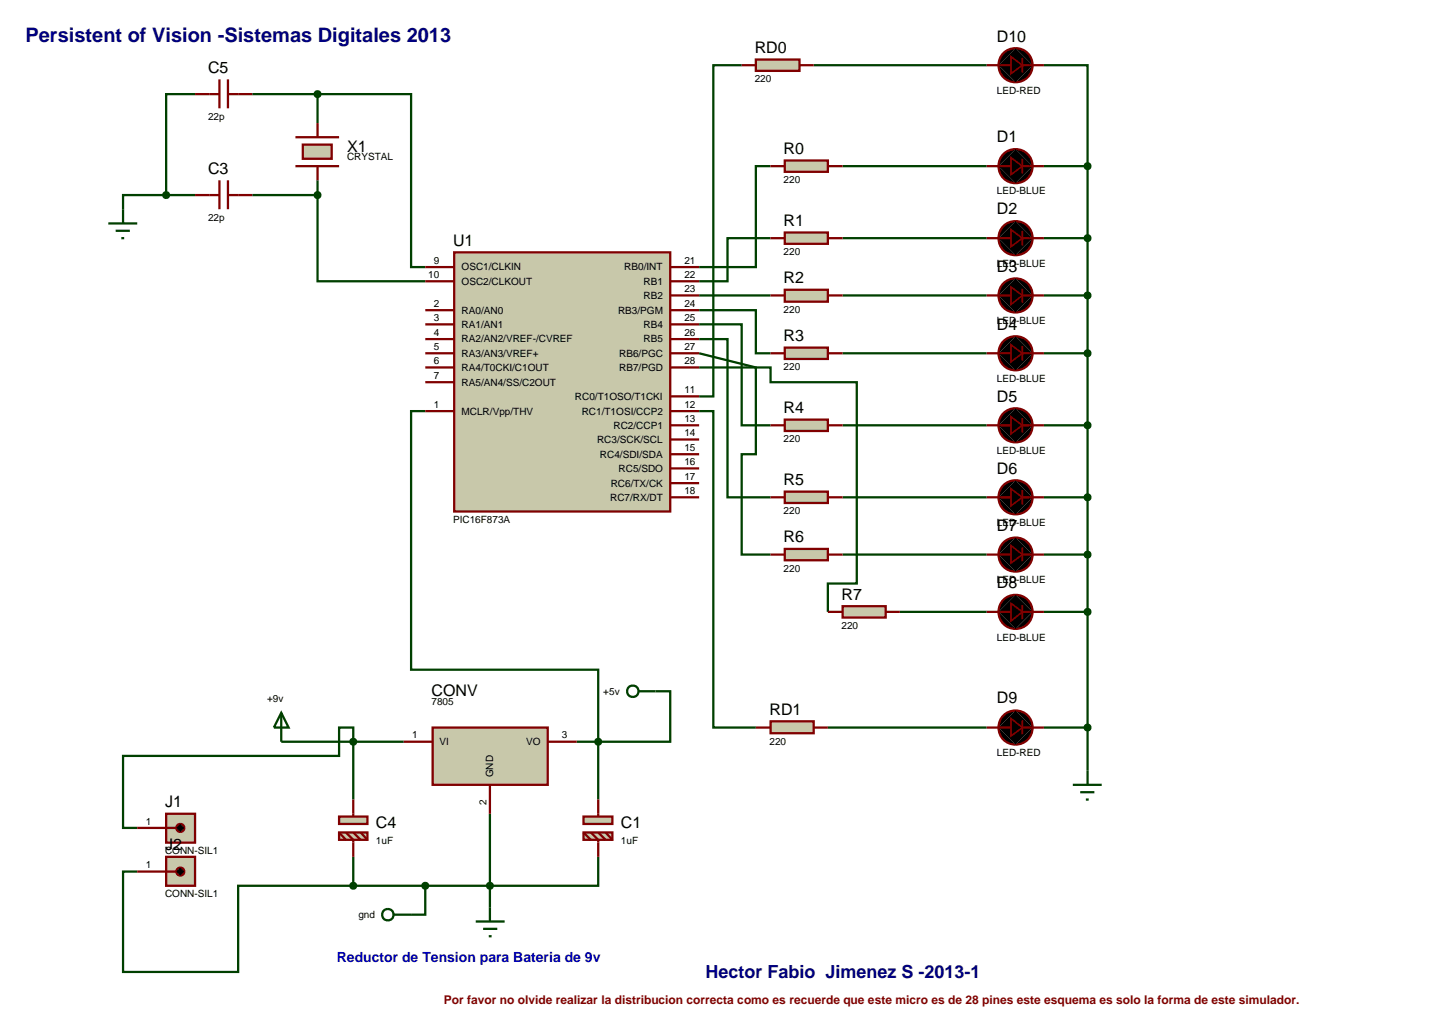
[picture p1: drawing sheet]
<svg xmlns="http://www.w3.org/2000/svg" width="257mm" height="180mm" viewBox="0 0 257 180" stroke-linecap="round" stroke-linejoin="round" font-family="sans-serif">
<g fill="none" stroke="#004000" stroke-width=".4">
<path d="M34.4 16.6h-5.1v17.8M44.5 16.6h11.5M56 16.6h16.5v30.5h2.5M56 16.6v5.1M130.8 11.5h-5v58.4h-2.5M143.5 11.5h30.5M184.1 11.5h7.7v17.8M29.3 34.4h-7.6v2.5M29.3 34.4h5.1M44.5 34.4h11.5M56 34.4v15.2h19M56 31.8v2.6"/>
<path d="M135.9 29.3h-2.6v17.8h-10M148.6 29.3h25.4M184.1 29.3h7.7M191.8 29.3v106.6M123.3 54.7h10v7.6h2.6M123.3 57.2h7.5v17.8h5.1M123.3 59.8h5v27.9h7.6M123.3 52.1h12.6M135.9 42h-7.6v7.6h-5M148.6 52.1h25.4M148.6 42h25.4M184.1 52.1h7.7"/>
<path d="M184.1 42h7.7M75 72.5h-2.5v45.6h33v12.7M123.3 72.5h2.5v55.8h7.5M123.3 62.3l10 2.5v15.3h-2.5v17.7h5.1M123.3 64.8h12.6v2.6h15.2v35.5h-5.1v5M148.6 75h25.4M148.6 62.3h25.4M184.1 75h7.7M184.1 62.3h7.7M148.6 97.8h25.4M148.6 87.7h25.4M184.1 97.8h7.7"/>
<path d="M184.1 87.7h7.7M158.7 107.9h15.3M184.1 107.9h7.7M49.6 130.8h21.6M101.7 130.8h3.8M105.5 130.8v10.2M115.6 121.9h2.6v8.9h-12.7M146 128.3h28M184.1 128.3h7.7M24.2 153.7h-2.5v17.7h20.3v-15.2h20.3M62.3 141v-12.7h-2.5v5h-38.1v12.7h2.5M62.3 151.1v5.1"/>
<path d="M75 156.2v5.1h-2.5M86.4 143.5v16.5M105.5 151.1v5.1h-43.2"/>
</g>
<path d="M80.1 44.5h38.1v45.7h-38.1z" fill="#c8c8aa" stroke="#800000" stroke-width=".4"/>
<g fill="none" stroke="#800000" stroke-width=".4">
<path d="M75 54.7h5.1M75 57.2h5.1M75 59.8h5.1M75 47.1h5.1M75 49.6h5.1M118.2 54.7h5.1M118.2 57.2h5.1M118.2 59.8h5.1M118.2 47.1h5.1M118.2 49.6h5.1M118.2 52.1h5.1M75 64.8h5.1"/>
<path d="M75 67.4h5.1M75 72.5h5.1M75 62.3h5.1M118.2 64.8h5.1M118.2 72.5h5.1M118.2 75h5.1M118.2 77.5h5.1M118.2 62.3h5.1M118.2 69.9h5.1M118.2 87.7h5.1M118.2 85.2h5.1M118.2 82.6h5.1"/>
<path d="M118.2 80.1h5.1"/>
</g>
<path d="M76.3 128.3h20.3v10.1h-20.3z" fill="#c8c8aa" stroke="#800000" stroke-width=".4"/>
<path d="M52.1 24.2h7.7M52.1 29.3h7.7M71.2 130.8h5.1M86.4 138.4v5.1M96.6 130.8h5.1" fill="none" stroke="#800000" stroke-width=".4"/>
<path d="M53.4 25.5h5.1v2.5h-5.1z" fill="#c8c8aa" stroke="#800000" stroke-width=".4"/>
<path d="M56 21.7v2.5M56 29.3v2.5" fill="none" stroke="#800000" stroke-width=".4"/>
<g fill="none" stroke="#004000" stroke-width=".4">
<path d="M112.6 121.9h3M86.4 160v2.5M69.4 161.3h3.1M83.9 162.5h5.1M85.2 163.8h2.5M86.2 165.1h.5"/>
<circle cx="111.6" cy="121.9" r="1.01"/>
<circle cx="68.4" cy="161.3" r="1.01"/>
</g>
<path d="M86.1 155.8l.3-.1-.5 .5zM86.4 155.7l.3 .1 .2 .4zM86.4 156.7l.5-.5-.2 .4zM85.9 156.2l.5 .5-.4-.2z" fill="#004000" stroke="#004000" stroke-width=".4"/>
<path d="M86.4 155.7l.5 .5-.5 .5-.5-.5z" fill="#004000"/>
<path d="M49.6 125.7l1.3 2.6h-2.6zM49.6 125.7v5.1" fill="none" stroke="#004000" stroke-width=".4"/>
<path d="M133.3 10.5h7.7v2h-7.7z" fill="#c8c8aa" stroke="#800000" stroke-width=".4"/>
<path d="M130.8 11.5h2.5M141 11.5h2.5" fill="none" stroke="#800000" stroke-width=".4"/>
<path d="M135.9 127.2h7.6v2.1h-7.6z" fill="#c8c8aa" stroke="#800000" stroke-width=".4"/>
<g fill="none" stroke="#800000" stroke-width=".4">
<path d="M174 11.5h4.3M180.3 11.5h3.8M174 29.3h4.3M180.3 29.3h3.8M174 42h4.3M174 52.1h4.3M180.3 42h3.8M180.3 52.1h3.8M174 62.3h4.3M174 75h4.3M180.3 62.3h3.8M180.3 75h3.8"/>
<path d="M174 87.7h4.3M174 97.8h4.3M180.3 87.7h3.8M180.3 97.8h3.8M174 107.9h4.3M180.3 107.9h3.8M133.3 128.3h2.6M143.5 128.3h2.5M174 128.3h4.3M180.3 128.3h3.8"/>
</g>
<g fill="#000" stroke="#800000" stroke-width=".4">
<path d="M176.7 9.6a2.97 2.97 0 0 1 2.4-1.1l-3 3 .1-.7zM179.1 8.5a2.95 2.95 0 0 1 3 3zM179.1 14.5l3-3a2.95 2.95 0 0 1-3 3zM176.1 11.5l3 3a2.95 2.95 0 0 1-3-3z"/>
<path d="M176.7 27.4a2.97 2.97 0 0 1 2.4-1.1l-3 3 .1-.7zM179.1 26.3a2.95 2.95 0 0 1 3 3zM179.1 32.3l3-3a2.95 2.95 0 0 1-3 3zM176.1 29.3l3 3a2.95 2.95 0 0 1-3-3z"/>
<path d="M176.7 40.1a2.97 2.97 0 0 1 2.4-1.1l-3 3 .1-.7zM179.1 39a2.95 2.95 0 0 1 3 3zM179.1 45l3-3a2.95 2.95 0 0 1-3 3zM176.1 42l3 3a2.95 2.95 0 0 1-3-3z"/>
<path d="M176.7 50.2a2.97 2.97 0 0 1 2.4-1.1l-3 3 .1-.7zM179.1 49.1a2.95 2.95 0 0 1 3 3zM179.1 55.1l3-3a2.95 2.95 0 0 1-3 3zM176.1 52.1l3 3a2.95 2.95 0 0 1-3-3z"/>
<path d="M176.7 60.4a2.97 2.97 0 0 1 2.4-1.1l-3 3 .1-.7zM179.1 59.3a2.95 2.95 0 0 1 3 3zM179.1 65.3l3-3a2.95 2.95 0 0 1-3 3zM176.1 62.3l3 3a2.95 2.95 0 0 1-3-3z"/>
<path d="M176.7 73.1a2.97 2.97 0 0 1 2.4-1.1l-3 3 .1-.7zM179.1 72a2.95 2.95 0 0 1 3 3zM179.1 78l3-3a2.95 2.95 0 0 1-3 3zM176.1 75l3 3a2.95 2.95 0 0 1-3-3z"/>
<path d="M176.7 85.8a2.97 2.97 0 0 1 2.4-1.1l-3 3 .1-.7zM179.1 84.7a2.95 2.95 0 0 1 3 3zM179.1 90.7l3-3a2.95 2.95 0 0 1-3 3zM176.1 87.7l3 3a2.95 2.95 0 0 1-3-3z"/>
<path d="M176.7 95.9a2.97 2.97 0 0 1 2.4-1.1l-3 3 .1-.7zM179.1 94.8a2.95 2.95 0 0 1 3 3zM179.1 100.8l3-3a2.95 2.95 0 0 1-3 3zM176.1 97.8l3 3a2.95 2.95 0 0 1-3-3z"/>
<path d="M177.2 105.5l1.2-.5 .7-.1-3 3a2.97 2.97 0 0 1 1.1-2.4zM179.1 104.9a2.95 2.95 0 0 1 3 3zM179.1 110.9l3-3a2.95 2.95 0 0 1-3 3zM176.1 107.9l3 3a2.95 2.95 0 0 1-3-3z"/>
<path d="M176.7 126.4a2.97 2.97 0 0 1 2.4-1.1l-3 3 .1-.7zM179.1 125.3a2.95 2.95 0 0 1 3 3zM179.1 131.3l3-3a2.95 2.95 0 0 1-3 3zM176.1 128.3l3 3a2.95 2.95 0 0 1-3-3z"/>
</g>
<path d="M176.1 11.5l3-3 3 3-3 3zM176.1 29.3l3-3 3 3-3 3zM176.1 42l3-3 3 3-3 3zM176.1 52.1l3-3 3 3-3 3zM176.1 62.3l3-3 3 3-3 3zM176.1 75l3-3 3 3-3 3zM176.1 87.7l3-3 3 3-3 3zM176.1 97.8l3-3 3 3-3 3zM179.1 104.9l3 3-3 3-3-3zM176.1 128.3l3-3 3 3-3 3z" fill="#000"/>
<path d="M180.3 10.2v2.6M180.3 28v2.6M180.3 40.7v2.6M180.3 50.9v2.5M180.3 61v2.6M180.3 73.7v2.6M180.3 86.4v2.6M180.3 96.5v2.5M180.3 106.7v2.5M180.3 127v2.5" fill="none" stroke="#800000" stroke-width=".3"/>
<path d="M178.3 10l2 1.5-2 1.5zM178.3 27.8l2 1.5-2 1.5zM178.3 40.5l2 1.5-2 1.5zM178.3 50.6l2 1.5-2 1.6zM178.3 60.8l2 1.5-2 1.5zM178.3 73.5l2 1.5-2 1.5zM178.3 86.2l2 1.5-2 1.5zM178.3 96.2l2 1.6-2 1.5zM178.3 106.4l2 1.5-2 1.6zM178.3 126.7l2 1.6-2 1.5z" fill="#000" stroke="#800000" stroke-width=".3"/>
<path d="M189.2 138.4h5.1M190.5 139.7h2.5M191.8 135.9v2.5M191.5 141h.5" fill="none" stroke="#004000" stroke-width=".4"/>
<path d="M191.5 127.9l.3-.1-.5 .5zM191.8 127.8l.4 .2 .1 .3zM192.3 128.3l-.1 .3-.4 .2zM191.3 128.3l.5 .5-.4-.2z" fill="#004000" stroke="#004000" stroke-width=".4"/>
<path d="M191.8 127.8l.5 .5-.5 .5-.5-.5z" fill="#004000"/>
<path d="M191.5 107.5l.3-.1-.5 .5zM191.8 107.4l.4 .2 .1 .3zM192.3 107.9l-.1 .3-.4 .2zM191.3 107.9l.5 .5-.4-.2z" fill="#004000" stroke="#004000" stroke-width=".4"/>
<path d="M191.8 107.4l.5 .5-.5 .5-.5-.5z" fill="#004000"/>
<path d="M191.5 97.4l.3-.1-.5 .5zM191.8 97.3l.4 .2 .1 .3zM192.3 97.8l-.1 .3-.4 .2zM191.3 97.8l.5 .5-.4-.2z" fill="#004000" stroke="#004000" stroke-width=".4"/>
<path d="M191.8 97.3l.5 .5-.5 .5-.5-.5z" fill="#004000"/>
<path d="M191.4 87.4l.4-.2-.5 .5zM191.8 87.2l.4 .2 .1 .3zM192.3 87.7l-.1 .3-.4 .2zM191.3 87.7l.5 .5-.4-.2z" fill="#004000" stroke="#004000" stroke-width=".4"/>
<path d="M191.3 87.7l.5-.5 .5 .5-.5 .5z" fill="#004000"/>
<path d="M191.4 74.7l.4-.2-.5 .5zM191.8 74.5l.4 .2 .1 .3zM192.3 75l-.1 .3-.4 .2zM191.3 75l.5 .5-.4-.2z" fill="#004000" stroke="#004000" stroke-width=".4"/>
<path d="M191.3 75l.5-.5 .5 .5-.5 .5z" fill="#004000"/>
<path d="M191.4 62l.4-.2-.5 .5zM191.8 61.8l.4 .2 .1 .3zM192.3 62.3l-.1 .3-.4 .2zM191.3 62.3l.5 .5-.4-.2z" fill="#004000" stroke="#004000" stroke-width=".4"/>
<path d="M191.8 61.8l.5 .5-.5 .5-.5-.5z" fill="#004000"/>
<path d="M191.4 51.8l.4-.2-.5 .5zM191.8 51.6l.4 .2 .1 .3zM192.3 52.1l-.1 .3-.4 .2zM191.3 52.1l.5 .5-.4-.2z" fill="#004000" stroke="#004000" stroke-width=".4"/>
<path d="M191.8 51.6l.5 .5-.5 .5-.5-.5z" fill="#004000"/>
<path d="M191.4 41.7l.4-.2-.5 .5zM191.8 41.5l.4 .2 .1 .3zM192.3 42l-.1 .3-.4 .2zM191.3 42l.5 .5-.4-.2z" fill="#004000" stroke="#004000" stroke-width=".4"/>
<path d="M191.8 41.5l.5 .5-.5 .5-.5-.5z" fill="#004000"/>
<path d="M191.4 29l.4-.2-.5 .5zM191.8 28.8l.4 .2 .1 .3zM192.3 29.3l-.1 .3-.4 .2zM191.3 29.3l.5 .5-.4-.2z" fill="#004000" stroke="#004000" stroke-width=".4"/>
<path d="M191.3 29.3l.5-.5 .5 .5-.5 .5z" fill="#004000"/>
<path d="M34.4 16.6h4.3M38.7 14v5.1M40.2 14v5.1M40.2 16.6h4.3M34.4 34.4h4.3M38.7 31.8v5.1M40.2 31.8v5.1M40.2 34.4h4.3" fill="none" stroke="#800000" stroke-width=".4"/>
<path d="M19.1 39.4h5.1M21.7 36.9v2.5M20.4 40.7h2.5M21.4 42h.5" fill="none" stroke="#004000" stroke-width=".4"/>
<path d="M29 34l.3-.1-.5 .5zM29.3 33.9l.3 .1 .2 .4zM29.3 34.9l.5-.5-.2 .4zM28.8 34.4l.5 .5-.4-.2z" fill="#004000" stroke="#004000" stroke-width=".4"/>
<path d="M29.3 33.9l.5 .5-.5 .5-.5-.5z" fill="#004000"/>
<g fill="#c8c8aa" stroke="#800000" stroke-width=".4">
<path d="M59.8 144h5v1.3h-5z"/>
<path d="M59.8 146.8h5v1.3h-5z"/>
</g>
<path d="M59.8 146.8l1.2 1.3M61 146.8l1.3 1.3v3M62.3 141v3M62.3 146.8l1.3 1.3M63.6 146.8l1.2 1.3" fill="none" stroke="#800000" stroke-width=".4"/>
<g fill="#c8c8aa" stroke="#800000" stroke-width=".4">
<path d="M102.9 144h5.1v1.3h-5.1z"/>
<path d="M102.9 146.8h5.1v1.3h-5.1z"/>
</g>
<path d="M102.9 146.8l1.3 1.3M104.2 146.8l1.3 1.3v3M105.5 141v3M105.5 146.8l1.3 1.3M106.8 146.8l1.2 1.3" fill="none" stroke="#800000" stroke-width=".4"/>
<path d="M62 130.4l.3-.1-.5 .5zM62.3 130.3l.3 .1 .2 .4zM62.3 131.3l.5-.5-.2 .4zM61.8 130.8l.5 .5-.3-.1z" fill="#004000" stroke="#004000" stroke-width=".4"/>
<path d="M62.3 130.3l.5 .5-.5 .5-.5-.5z" fill="#004000"/>
<path d="M74.7 155.8l.3-.1-.5 .5zM75 155.7l.3 .1 .2 .4zM75 156.7l.5-.5-.2 .4zM74.5 156.2l.5 .5-.3-.1z" fill="#004000" stroke="#004000" stroke-width=".4"/>
<path d="M75 155.7l.5 .5-.5 .5-.5-.5z" fill="#004000"/>
<path d="M105.2 130.4l.3-.1-.5 .5zM105.5 130.3l.3 .1 .2 .4zM106 130.8l-.2 .4-.3 .1zM105 130.8l.5 .5-.3-.1z" fill="#004000" stroke="#004000" stroke-width=".4"/>
<path d="M105.5 130.3l.5 .5-.5 .5-.5-.5z" fill="#004000"/>
<path d="M138.4 28.3h7.6v2h-7.6z" fill="#c8c8aa" stroke="#800000" stroke-width=".4"/>
<path d="M135.9 29.3h2.5M146 29.3h2.6" fill="none" stroke="#800000" stroke-width=".4"/>
<path d="M138.4 41h7.6v2h-7.6z" fill="#c8c8aa" stroke="#800000" stroke-width=".4"/>
<path d="M135.9 42h2.5M146 42h2.6" fill="none" stroke="#800000" stroke-width=".4"/>
<path d="M138.4 51.1h7.6v2.1h-7.6z" fill="#c8c8aa" stroke="#800000" stroke-width=".4"/>
<path d="M135.9 52.1h2.5M146 52.1h2.6" fill="none" stroke="#800000" stroke-width=".4"/>
<path d="M138.4 61.3h7.6v2h-7.6z" fill="#c8c8aa" stroke="#800000" stroke-width=".4"/>
<path d="M135.9 62.3h2.5M146 62.3h2.6" fill="none" stroke="#800000" stroke-width=".4"/>
<path d="M138.4 74h7.6v2h-7.6z" fill="#c8c8aa" stroke="#800000" stroke-width=".4"/>
<path d="M135.9 75h2.5M146 75h2.6" fill="none" stroke="#800000" stroke-width=".4"/>
<path d="M138.4 86.7h7.6v2h-7.6z" fill="#c8c8aa" stroke="#800000" stroke-width=".4"/>
<path d="M135.9 87.7h2.5M146 87.7h2.6" fill="none" stroke="#800000" stroke-width=".4"/>
<path d="M138.4 96.8h7.6v2h-7.6z" fill="#c8c8aa" stroke="#800000" stroke-width=".4"/>
<path d="M135.9 97.8h2.5M146 97.8h2.6" fill="none" stroke="#800000" stroke-width=".4"/>
<path d="M148.6 106.9h7.6v2h-7.6z" fill="#c8c8aa" stroke="#800000" stroke-width=".4"/>
<path d="M146 107.9h2.6M156.2 107.9h2.5" fill="none" stroke="#800000" stroke-width=".4"/>
<path d="M55.6 16.3l.4-.2-.5 .5zM56 16.1l.3 .1 .2 .4zM56 17.1l.5-.5-.2 .4zM55.5 16.6l.5 .5-.4-.2z" fill="#004000" stroke="#004000" stroke-width=".4"/>
<path d="M55.5 16.6l.5-.5 .5 .5-.5 .5z" fill="#004000"/>
<path d="M55.7 34l.3-.1-.5 .5zM56 33.9l.3 .1 .2 .4zM56.5 34.4l-.2 .4-.3 .1zM55.5 34.4l.5 .5-.4-.2z" fill="#004000" stroke="#004000" stroke-width=".4"/>
<path d="M56 33.9l.5 .5-.5 .5-.5-.5z" fill="#004000"/>
<path d="M29.3 143.5h5.1v5.1h-5.1z" fill="#c8c8aa" stroke="#800000" stroke-width=".4"/>
<path d="M24.2 146h6.9" fill="none" stroke="#800000" stroke-width=".4"/>
<path d="M31.3 145.5l.5-.2-.7 .7zM31.8 145.3a.68 .68 0 0 1 .7 .7zM32.5 146a.68 .68 0 0 1-.7 .7zM31.1 146l.7 .7a.68 .68 0 0 1-.7-.7z" fill="#000" stroke="#800000" stroke-width=".4"/>
<path d="M31.1 146l.7-.7 .7 .7-.7 .7z" fill="#000"/>
<path d="M29.3 151.1h5.1v5.1h-5.1z" fill="#c8c8aa" stroke="#800000" stroke-width=".4"/>
<path d="M24.2 153.7h6.9" fill="none" stroke="#800000" stroke-width=".4"/>
<path d="M31.3 153.2l.5-.2-.7 .7zM31.8 153a.68 .68 0 0 1 .7 .7zM32.5 153.7a.68 .68 0 0 1-.7 .7zM31.1 153.7l.7 .7a.68 .68 0 0 1-.7-.7z" fill="#000" stroke="#800000" stroke-width=".4"/>
<path d="M31.1 153.7l.7-.7 .7 .7-.7 .7z" fill="#000"/>
<path d="M62 155.8l.3-.1-.5 .5zM62.3 155.7l.4 .2 .1 .3zM62.3 156.7l.5-.5-.2 .4zM61.8 156.2l.5 .5-.3-.1z" fill="#004000" stroke="#004000" stroke-width=".4"/>
<path d="M62.3 155.7l.5 .5-.5 .5-.5-.5z" fill="#004000"/>
<text font-size="3.5" fill="#000080" x="4.5" y="7.5">Persistent of Vision -Sistemas Digitales 2013</text>
<text font-size="3.2" fill="#000080" x="124.4" y="172.5">Hector Fabio Jimenez S -2013-1</text>
<g font-size="2.8">
<text x="133.1" y="9.4">RD0</text>
<text x="175.8" y="7.4">D10</text>
<text x="36.7" y="12.9">C5</text>
<text x="61.2" y="26.8">X1</text>
<text x="138.2" y="27.2">R0</text>
<text x="175.8" y="25.1">D1</text>
<text x="36.7" y="30.7">C3</text>
<text x="138.2" y="39.9">R1</text>
<text x="175.8" y="37.8">D2</text>
<text x="79.9" y="43.4">U1</text>
<text x="175.8" y="48">D3</text>
<text x="138.2" y="50">R2</text>
<text x="175.8" y="58.2">D4</text>
<text x="138.2" y="60.2">R3</text>
<text x="175.8" y="70.9">D5</text>
<text x="138.2" y="72.9">R4</text>
<text x="175.8" y="83.6">D6</text>
<text x="138.2" y="85.6">R5</text>
<text x="138.2" y="95.7">R6</text>
<text x="175.8" y="93.6">D7</text>
<text x="148.4" y="105.8">R7</text>
<text x="175.8" y="103.8">D8</text>
<text x="76.1" y="122.7">CONV</text>
<text x="175.8" y="124.1">D9</text>
<text x="135.7" y="126.1">RD1</text>
<text x="29.1" y="142.4">J1</text>
<text x="29.1" y="150">J2</text>
<text x="66.3" y="146.1">C4</text>
<text x="109.5" y="146.1">C1</text>
</g>
<text font-size="2.5" fill="#0000c0" x="59.4" y="169.6">Reductor de Tension para Bateria de 9v</text>
<text font-size="2.1" fill="#800000" x="78.3" y="177.1">Por favor no olvide realizar la distribucion correcta como es recuerde que este micro es de 28 pines este esquema es solo la forma de este simulador.</text>
<g font-size="1.8">
<text x="133.1" y="14.5">220</text>
<text x="175.8" y="16.6">LED-RED</text>
<text x="36.7" y="21.1">22p</text>
<text x="61.2" y="28.3">CRYSTAL</text>
<text x="138.2" y="32.3">220</text>
<text x="175.8" y="34.3">LED-BLUE</text>
<text x="36.7" y="38.9">22p</text>
<text x="76.5" y="46.5">9</text>
<text x="81.4" y="47.7">OSC1/CLKIN</text>
<text x="110.1" y="47.7">RB0/INT</text>
<text x="120.7" y="46.5">21</text>
<text x="138.2" y="45">220</text>
<text x="175.8" y="47">LED-BLUE</text>
<text x="75.5" y="49">10</text>
<text x="81.4" y="50.2">OSC2/CLKOUT</text>
<text x="113.5" y="52.7">RB2</text>
<text x="113.5" y="50.2">RB1</text>
<text x="120.7" y="51.5">23</text>
<text x="120.7" y="49">22</text>
<text x="76.5" y="54.1">2</text>
<text x="76.5" y="56.6">3</text>
<text x="76.5" y="59.2">4</text>
<text x="81.4" y="55.3">RA0/AN0</text>
<text x="81.4" y="57.8">RA1/AN1</text>
<text x="109" y="55.3">RB3/PGM</text>
<text x="113.5" y="57.8">RB4</text>
<text x="120.7" y="59.2">26</text>
<text x="120.7" y="56.6">25</text>
<text x="120.7" y="54.1">24</text>
<text x="138.2" y="55.2">220</text>
<text x="175.8" y="57.2">LED-BLUE</text>
<text x="76.5" y="64.2">6</text>
<text x="76.5" y="61.7">5</text>
<text x="81.4" y="60.4">RA2/AN2/VREF-/CVREF</text>
<text x="81.4" y="65.4">RA4/T0CKI/C1OUT</text>
<text x="81.4" y="62.9">RA3/AN3/VREF+</text>
<text x="109.2" y="65.4">RB7/PGD</text>
<text x="109.2" y="62.9">RB6/PGC</text>
<text x="113.5" y="60.4">RB5</text>
<text x="120.7" y="64.2">28</text>
<text x="120.7" y="61.7">27</text>
<text x="138.2" y="65.3">220</text>
<text x="76.5" y="66.8">7</text>
<text x="76.5" y="71.9">1</text>
<text x="81.4" y="68">RA5/AN4/SS/C2OUT</text>
<text x="101.4" y="70.5">RC0/T1OSO/T1CKI</text>
<text x="120.7" y="71.9">12</text>
<text x="120.7" y="69.3">11</text>
<text x="175.8" y="67.4">LED-BLUE</text>
<text x="81.4" y="73.1">MCLR/Vpp/THV</text>
<text x="102.6" y="73.1">RC1/T1OSI/CCP2</text>
<text x="108.2" y="75.6">RC2/CCP1</text>
<text x="120.7" y="74.4">13</text>
<text x="120.7" y="76.9">14</text>
<text x="138.2" y="78">220</text>
<text x="105.3" y="78.1">RC3/SCK/SCL</text>
<text x="105.8" y="80.7">RC4/SDI/SDA</text>
<text x="109.1" y="83.2">RC5/SDO</text>
<text x="120.7" y="82">16</text>
<text x="120.7" y="79.5">15</text>
<text x="175.8" y="80.1">LED-BLUE</text>
<text x="107.6" y="88.3">RC7/RX/DT</text>
<text x="107.7" y="85.8">RC6/TX/CK</text>
<text x="120.7" y="87.1">18</text>
<text x="120.7" y="84.6">17</text>
<text x="79.9" y="92.2">PIC16F873A</text>
<text x="138.2" y="90.7">220</text>
<text x="175.8" y="92.7">LED-BLUE</text>
<text x="138.2" y="100.8">220</text>
<text x="175.8" y="102.8">LED-BLUE</text>
<text x="148.4" y="110.9">220</text>
<text x="175.8" y="113">LED-BLUE</text>
<text x="47.1" y="123.8">+9v</text>
<text x="76.1" y="124.3">7805</text>
<text x="106.4" y="122.5">+5v</text>
<text x="72.7" y="130.2">1</text>
<text x="77.5" y="131.4">VI</text>
<text x="92.8" y="131.4">VO</text>
<text x="99.1" y="130.2">3</text>
<text x="135.7" y="131.3">220</text>
<text x="87" y="137.1" transform="rotate(-90 87 137.1)">GND</text>
<text x="175.8" y="133.3">LED-RED</text>
<text x="85.8" y="142" transform="rotate(-90 85.8 142)">2</text>
<text x="25.7" y="145.4">1</text>
<text x="66.3" y="148.9">1uF</text>
<text x="109.5" y="148.9">1uF</text>
<text x="25.7" y="153.1">1</text>
<text x="29.1" y="150.6">CONN-SIL1</text>
<text x="29.1" y="158.2">CONN-SIL1</text>
<text x="63.2" y="161.9">gnd</text>
</g>
</svg>
